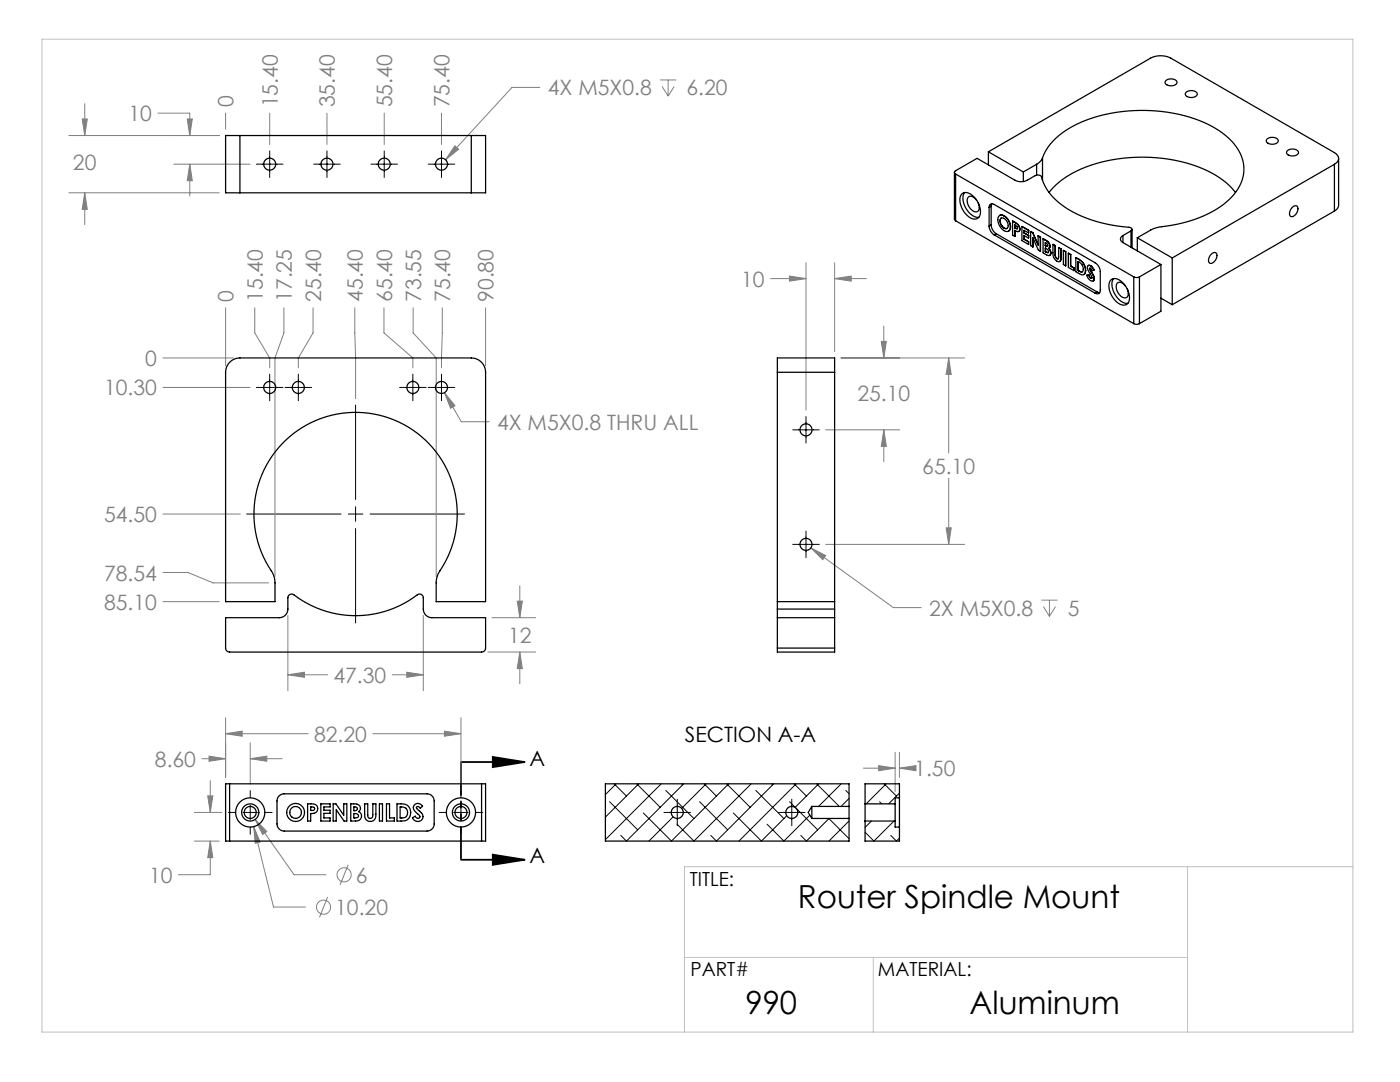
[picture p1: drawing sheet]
<svg xmlns="http://www.w3.org/2000/svg" width="279mm" height="216mm" viewBox="0 0 279 216" stroke-linecap="round" stroke-linejoin="round" font-family="sans-serif">
<g fill="none" stroke="#808080" stroke-width=".2">
<path d="M107.7 17.4h-5.5l-13.3 14.5M131.7 16h3.3M132.1 17.2l1.2 2M133.3 16v3.2M134.6 17.2l-1.3 2M13.7 27h30.1M13.7 38.5h30.1M16.4 23.7h1l-.5 3.3zM16.9 20.7v6.3M16.9 38.5v6.3M16.9 38.5l.5 3.3h-1zM31.5 22.6h6.4v4.4"/>
<path d="M34.7 32.8h15.2M37.4 23.7h1l-.5 3.3zM37.9 32.8v6.3M37.9 32.8l.5 3.3h-1zM45 22.6v3.2M53.8 22.6v6.2M65.3 22.6v6.2M76.7 22.6v6.2M88.1 22.6v6.2M90.8 29.1l.7 .7-2.6 2.1zM153.8 55.6h7.1M157.6 55.1l3.3 .5-3.3 .5z"/>
<path d="M160.9 52.4v29.4M166.6 52.4v17.8M166.6 55.6h6.3M166.6 55.6l3.3-.5v1zM32.5 71.4h14.1M32.5 77.3h17.4M45 61.4v11.6M50.8 61.4v5l3 5v2M56.7 61.4v5l-1.8 5v43.6M62.5 61.4v5l-3 5v2M70.8 61.4l.2 18.2M76.6 61.4v5l5.8 5v2"/>
<path d="M82.4 61.4v5l4.7 5v43.6M88.3 61.4l-.2 12M88.7 78.4l2.1 2.6-.9 .5zM88.7 78.4l3.4 5.8h5.5M96.9 61.4v11.6M167.8 71.4h24.7M175.9 68.1h1l-.5 3.3zM176.4 65.1v6.3M189.3 71.4l.5 3.3h-1zM189.3 71.4v19M164.8 85.8h14.8M176.4 85.8v6.3"/>
<path d="M176.4 85.8l.5 3.3h-1zM189.3 95.4v13.2M32.5 102.6h15.5M32.5 114.2h5l5 2.1h11.1M103.2 120h1l-.5 3.3zM103.7 116.9v6.4M161.8 109.3l3 1.6-.6 .8zM161.8 109.3l16.5 11.9h5.5M164.8 108.6h27.7M188.8 105.3h1l-.5 3.3zM207.8 119.8h3.3M209.4 119.8v3.2"/>
<path d="M32.5 120.1h11.3M57.5 134.6l3.3-.5v1.1zM57.5 122.8v15M57.5 134.6h7.9M78.3 134.6h6.2M81.2 134.1l3.3 .5-3.3 .6zM84.5 122.8v15M97.4 130.1h9.5M98.2 123.3h8.7M103.7 130.1v6.4M103.7 130.1l.5 3.3h-1zM208.2 121l1.2 2"/>
<path d="M210.6 121l-1.2 2M40.3 151.4h4.7M41.5 158.8h1l-.5 3.3zM41.7 150.9l3.3 .5-3.3 .5zM42 155.8v6.3M45 143.2v11.9M45 146.4h16.5M45 146.4l3.3-.5v1zM49.9 148.2v8.3M49.9 151.4h6.4M49.9 151.4l3.3-.5v1zM74.4 146.4h17.6"/>
<path d="M88.7 145.9l3.3 .5-3.3 .5zM92 143.2v13.3M172.3 153.3h6.3M175.3 152.8l3.3 .5-3.3 .5zM178.6 150.1v7.8M179.5 150.1v5M179.5 153.3h1.8M179.5 153.3l3.3-.5v1zM38.8 167.8h5M38.8 162.1h5.5M42 167.8l.5 3.3h-1zM42 167.8v6.7h-6.4"/>
<path d="M50.6 164.9l4 16.1h6.3M50.6 164.9l1.3 3.1-1 .3zM50.9 163.5l7.8 11h6.3M50.9 163.5l2.3 2.4-.8 .6zM65.4 179l-1.6 4M69.5 172.5l-1.6 4.1"/>
<circle cx="68.7" cy="174.6" r="1.41"/>
<circle cx="64.6" cy="181" r="1.41"/>
</g>
<path d="M92 152.1h12.7M98.3 151l6.4 1.1-6.4 1zM92 171.6h12.7M98.3 170.5l6.4 1.1-6.4 1z" fill="none" stroke="#000" stroke-width=".35"/>
<g fill="none" stroke="#000" stroke-width=".2">
<path d="M51.2 32.8h5.3M53.8 30.1v5.3M62.6 32.8h5.3M65.3 30.1v5.3M74 32.8h5.3M76.7 30.1v5.3M85.5 32.8h5.3M88.1 30.1v5.3M51.2 77.3h5.3M53.8 74.7v5.3M56.9 77.3h5.3M59.5 74.7v5.3"/>
<path d="M79.7 77.3h5.3M82.4 74.7v5.3M85.5 77.3h5.3M88.1 74.7v5.3M71 80.8v18.9M158.2 85.8h5.3M160.9 83.1v5.3M49.2 102.6h18.9M69.5 102.6h2.9M71 101.1v2.9M71 105.5v18.8M73.9 102.6h18.8"/>
<path d="M158.2 108.6h5.3M160.9 106v5.3M49.9 157.7v1.5M92 157.7v1.5M135.2 159.5v5.3M158 159.5v5.3M45.6 162.1h1.4M48.5 162.1h2.9M49.9 160.7v2.9M49.9 165v1.5M52.8 162.1h1.5M87.6 162.1h1.5"/>
<path d="M90.5 162.1h2.9M92 160.7v2.9M92 165v1.5M94.9 162.1h1.5M132.5 162.1h5.3M155.4 162.1h5.3"/>
</g>
<path d="M92 171.6v-19.5" fill="none" stroke="#000" stroke-width=".35" stroke-dasharray="6.3 1.3 1.3 1.3 1.3 1.3" stroke-dashoffset="-.2"/>
<path d="M8.4 7.8h261.6v198.1h-261.6zM237 172.9v33M270 172.9h-133.4v33M136.6 191h100.4M174.3 191v14.9" fill="none" stroke="#c0c0c0" stroke-width=".2"/>
<path d="M98.3 170.5l6.4 1.1-6.4 1zM98.3 151l6.4 1.1-6.4 1z" fill="#000"/>
<path d="M103.7 130.1l.5 3.3h-1zM103.2 120h1l-.5 3.3zM81.2 134.1l3.3 .5-3.3 .6zM57.5 134.6l3.3-.5v1.1zM88.7 78.4l1.2 3.1 .9-.5zM41.7 150.9l3.3 .5-3.3 .5zM49.9 151.4l3.3-.5v1zM45 146.4l3.3-.5v1zM88.7 145.9l3.3 .5-3.3 .5zM42 167.8l.5 3.3h-1zM41.5 158.8h1l-.5 3.3zM50.6 164.9l.3 3.4 1-.3zM50.9 163.5l1.5 3 .8-.6zM37.4 23.7h1l-.5 3.3zM37.9 32.8l.5 3.3h-1zM90.8 29.1l-1.9 2.8 2.6-2.1zM16.9 38.5l.5 3.3h-1zM16.4 23.7h1l-.5 3.3zM175.9 68.1h1l-.5 3.3zM176.4 85.8l.5 3.3h-1zM189.3 71.4l.5 3.3h-1zM188.8 105.3h1l-.5 3.3zM166.6 55.6l3.3-.5v1zM157.6 55.1l3.3 .5-3.3 .5zM161.8 109.3l2.4 2.4 .6-.8zM179.5 153.3l3.3-.5v1zM175.3 152.8l3.3 .5-3.3 .5z" fill="#808080"/>
<g fill="none" stroke="#000" stroke-width=".25">
<path d="M232.7 16.1a1.49 1.49 0 0 1 2.2 .3 1.42 1.42 0 0 1-2.4 .1zM236.7 18.4a1.49 1.49 0 0 1 2.2 .3 1.42 1.42 0 0 1-2.3 .2zM47.9 27h-2.9v11.5h2.9M47.9 38.5h46.2M47.9 27v11.5M47.9 27h46.2M94.1 27h2.8v11.5h-2.8M94.1 27v11.5M190.5 34.4v9.3l.2 .4M190.7 34.7a.34 .34 0 0 1-.2-.3 .34 .34 0 0 1 .2-.3l4.3-2.5 7.6 4.4a2.68 2.68 0 0 0 2.4 0l1.6-1a.95 .95 0 0 1 1.3 .3 11.9 11.9 0 0 0 6.9 7.3 31.4 31.4 0 0 0 10.9 2.8l.2 .4-.2 .3M190.7 34.7l35.6 20.5M190.7 34.7v9.4"/>
<path d="M192 38.6a1.95 1.95 0 0 1 2.6 .9 3.5 3.5 0 0 1 .8 3.8 1.62 1.62 0 0 1-2.5-.4 3.7 3.7 0 0 1-1-4.1zM192.5 38.4a3.6 3.6 0 0 0 1.3 4.4l.8 .5 .7 .1M194.9 40a1.09 1.09 0 0 0-1.8-.5 2.18 2.18 0 0 0 1.9 2.7 1.23 1.23 0 0 0 .2-1.7M197.3 30.3l32.3-18.7a4.5 4.5 0 0 1 4.1 0l32.6 18.9a1.23 1.23 0 0 1 .8 1.1 1.23 1.23 0 0 1-.8 1.2M197.3 30.3l6.9 4M197.3 30.3v2.6M204.2 34.3v1.9M206.9 32.8l-2.7 1.5M206.9 32.8v2.1M208.1 31.5a13.1 13.1 0 0 1 7.6-7.1 32.3 32.3 0 0 1 26.2 .8 11 11 0 0 1 6.3 7.6 8.7 8.7 0 0 1-4.1 8 27.1 27.1 0 0 1-13.2 4.6l-1 .4-2.9 1.6M208.1 31.5a2.48 2.48 0 0 1-1.2 1.3M208.1 31.5v4.5"/>
<path d="M209.4 38.4a19.7 19.7 0 0 1 11.9-6.4 31.4 31.4 0 0 1 21.4 3l2 1.4 1.9 2M252.9 27.8a1.49 1.49 0 0 1 2.2 .3 1.42 1.42 0 0 1-2.4 .1zM256.9 30.1a1.49 1.49 0 0 1 2.2 .3 1.42 1.42 0 0 1-2.3 .1zM266.3 32.8l-32.4 18.7M266.3 32.8v9.3M267.1 31.6v9.5l-.3 .6-.5 .4M190.7 44.1l35.6 20.5M197.4 41.4a.62 .62 0 0 1 .3-.7 .62 .62 0 0 1 .7 .1l20.2 11.6a2.23 2.23 0 0 1 1 1.8v3.7a.62 .62 0 0 1-.3 .7 .62 .62 0 0 1-.7-.1M197.4 45.1a2.23 2.23 0 0 0 1 1.8M197.4 41.4v3.7M197.8 44.9a2.23 2.23 0 0 0 1 1.7M197.8 41.1v3.8"/>
<path d="M197.8 41.1l-.4 .3M197.8 44.9l-.4 .2M197.9 40.7l-.1 .4M198.4 46.9l20.2 11.6M198.8 46.6l20.2 11.7M198.8 46.6l-.4 .3M199.5 43h.1M199.5 43l.4-.1 .5 .2M199.6 44.1l.3 .9M199.6 44.1v-.3a.48 .48 0 0 1 .8-.2l.7 .8a.7 .7 0 0 1 .2 .8 .7 .7 0 0 1-.7 .4l-.2-.1M199.6 44.1h.1M199.8 43.5l-.2 .6"/>
<path d="M199.9 45l.5 .5M199.9 45h.1M200.4 43.1a2.79 2.79 0 0 1 1.2 2.2M200.4 43.1a.84 .84 0 0 0-1.1 0 .84 .84 0 0 0-.1 1.1 2.1 2.1 0 0 0 2 2l.4-.5v-.4M200.4 43.1a2.8 2.8 0 0 1 1.3 2.2M200.4 43.1h.1M200.4 45.5l.6 .1M200.4 45.5h.1M201.7 45.3a.81 .81 0 0 1-.4 .8M201.7 45.3h-.1M202.1 44.1l.5 .3M202.1 44.1v2.8l.4 .3"/>
<path d="M202.5 45.5v-.6a.54 .54 0 0 1 .5 .8l-.3-.2M202.5 45.5h.2M202.6 45.4l.1 .1M202.6 44.9v.5M202.6 46l-.1 1.2M202.6 45.4l-.1 .1M202.6 44.4l.7 .6 .2 .8M202.6 44.4l.7 .6 .3 .7M202.6 44.4h.1M202.7 45.5l.4 .1M202.7 45.5h.1M203.5 45.8v.2l-.3 .2-.7-.2v1.2"/>
<path d="M203.6 45.7l-.3 .5M203.6 45.7l-.1 .1M203.9 45.2l1.4 .7M203.9 45.2l1.4 .8M203.9 45.2v2.8l1.4 .8M204.4 46.5l.9 .5M204.4 47.8l.9 .5M204.4 47.7l.9 .5M204.4 46v.5M204.4 47v.7M204.4 47.7v.1M205.3 46.5l-.9-.5v.5"/>
<path d="M205.3 46v.5M205.3 48.3v.5M205.3 47.5l-.9-.5v.8M205.3 45.9v.6M205.3 47v.5M205.3 48.2v.6M205.3 45.9v.1M205.3 48.2v.1M205.7 46.2l.4 .2M205.7 46.2v2.8l.4 .3M205.7 46.2h.1M206.1 46.4l1.1 2.5v-1.8"/>
<path d="M206.1 46.4l1.1 2.4M206.1 46.4h.1M206.1 49.3v-1.9l1.1 2.5 .4 .2M206.2 47.5l-.1 1.8M207.2 47.1l.5 .2M207.2 47.1l.4 .2M207.6 47.3v2.8M207.7 47.3l-.1 2.8M207.7 47.3h-.1M208.2 47.6v2.8l1.2 .6 .3-.2v-.3M208.2 47.6l.4 .2M208.2 47.6l.4 .3"/>
<path d="M208.6 47.9l.5 .3M208.6 47.8l.5 .4M208.6 47.8v.1M208.6 50.2v-.7a.65 .65 0 0 1 .5 .9l-.4-.1M208.6 49v-.6a.52 .52 0 0 1 .4 .8l-.3-.1M208.6 50.2l.1 .1M208.6 49l.1 .1M208.7 50.2h.1M208.7 49l.1 .1M208.7 48.4v.6M208.7 49.5v.7M208.7 49h-.1"/>
<path d="M208.7 50.2h-.1M208.8 49.1h.3M208.8 49.1h-.1M208.8 50.2l.4 .2M208.8 50.2l-.1 .1M209.1 48.2l.3 .5 .1 .5M209.1 48.2l.4 .5 .1 .4M209.1 48.2h.1M209.5 49.2l-.2 .4 .4 .9M209.6 49.1l-.3 .4 .4 1M209.6 49.1l-.1 .1M209.7 50.5l-.2 .5"/>
<path d="M209.7 50.5h.1M210.1 48.8v1.6a1.44 1.44 0 0 0 1.4 1.8l.2-.8M210.1 48.8l.5 .2M210.6 50.9v.4l.3 .3M210.6 49v1.9M210.6 50.8l.1 .5 .3 .3M210.6 49v1.8M210.6 50.8v.1M210.6 49h.1M211 51.6h.2M211 51.6h-.1M211.3 49.4v2l-.1 .2h-.3"/>
<path d="M211.3 49.4l.5 .3M211.3 49.4l.4 .3M211.5 52.2h.1M211.7 49.7v1.7M211.8 51.3l-.1 .7-.2 .2M211.8 49.7h-.1M211.8 49.7v1.6M211.8 51.3l-.1 .1M212.2 50l.5 .2M212.2 50v2.8l.5 .2M212.7 50.2v2.8M212.7 50.2h.1"/>
<path d="M213.2 50.6l.5 .2M213.2 50.6l.4 .2M213.2 50.6v2.8l1.1 .6M213.6 53.1l.7 .4M213.6 50.8v2.3M213.7 53.1l.7 .4M213.7 50.8v2.3M213.7 53.1h-.1M213.7 50.8h-.1M214.3 53.5v.5M214.4 53.5l-.1 .5M214.4 53.5h-.1"/>
<path d="M214.7 51.4v2.8l.6 .3a.75 .75 0 0 0 .9 .3 .75 .75 0 0 0 .4-.8M214.7 51.4l.6 .3M215.1 54v-1.8a1.51 1.51 0 0 1 .9 2l-.6-.1M215.1 54l.3 .1M215.2 53.9l.2 .2M215.2 52.2v1.7M215.2 53.9l-.1 .1M215.3 51.7l.5 .4 .5 .7 .3 1.2M215.3 51.7l.6 .4 .5 .7 .3 1.1M215.3 51.7h.1M215.4 54.1l.6 .1M215.4 54.1h.1"/>
<path d="M216.3 54.8h.1M216.7 53.9l-.1 .5-.3 .4M216.7 53.9l-.1 .1M216.9 54.9l.2 .6a.9 .9 0 0 0 1.2 .5l.1-.4M216.9 54.9h.1M217.2 53h.5M217.3 54.9l.4 .6M217.3 54.9h-.4M217.3 54.9h.1M217.4 53.6l.2-.1 .4 .5 .3-.1M217.4 53.6l.1 .2M217.5 53.6v.1"/>
<path d="M217.5 53.8l.3 .5M217.5 53.6h-.1M217.5 53.7l.3 .6M217.5 53.7v.1M217.5 53.5v.1M217.6 53h-.2a.36 .36 0 0 0-.4 .4l.2 .6 .7 1.2v.3h-.2M217.6 53l.7 .9M217.7 53l.6 .9M217.7 53h-.1M217.7 55.5h.2M217.7 55.5h.1M217.8 54.3l.3 .5"/>
<path d="M217.8 54.3l.4 .5M217.8 54.3h.1M218.1 54.8l.3 .8M218.2 54.8l.2 .8M218.2 54.8h-.1M218.4 55.6l-.2 .5M218.4 55.6h.1M219 58.3l.5 .1M219 58.3l-.4 .2M221.8 55.8a1.95 1.95 0 0 1 2.5 .9 3.5 3.5 0 0 1 .8 3.8 1.62 1.62 0 0 1-2.4-.4 3.7 3.7 0 0 1-1.1-4.1zM222.2 55.6a3.6 3.6 0 0 0 1.3 4.4l.9 .5h.7M224.1 47a.74 .74 0 0 0-.5 .7 .74 .74 0 0 0 .5 .7"/>
<path d="M224.1 48.4l7.6 4.4M224.1 47v1.4M224.7 57.1a1.09 1.09 0 0 0-1.8-.5 2.19 2.19 0 0 0 1.8 2.8 1.23 1.23 0 0 0 .3-1.7M225.7 46.1l-1.6 .9M225.7 46.1v3.2M225.9 45.8v3.7M226.3 55.2l.5 .2 .6-.2M226.3 55.2v9.4M227 47.4v2.7M227 47.4l6.9 4.1M227.4 55.2v9.4M231.7 59.5l2.2 1.3"/>
<path d="M231.7 52.8l-4.3 2.4M231.7 52.8v9.3l-4.3 2.5M233.9 51.5v9.3M241.7 50.7a.65 .65 0 0 1 1-.2 .65 .65 0 0 1 .1 .9 1.08 1.08 0 0 1-1.5 1 1.49 1.49 0 0 1 .4-1.7zM257.9 41.4a.65 .65 0 0 1 .9-.3 .65 .65 0 0 1 .2 1 1.08 1.08 0 0 1-1.5 1 1.49 1.49 0 0 1 .4-1.7zM266.3 42.1l-32.4 18.7M45.7 72.4l1-.7 1.2-.3h46.2a2.86 2.86 0 0 1 2.8 2.9v45.8h-9.8v-3.8a4.3 4.3 0 0 1 .7-2.4 20.3 20.3 0 0 0-17.2-31.6 20.3 20.3 0 0 0-16.1 32.2l.4 1.5v4.1h-9.9v-45.8l.1-.8zM155.1 74.3v-2.9h11.5v2.9M155.1 74.3v47.2M155.1 74.3h11.5M166.6 74.3v47.2M226.3 64.6l.5 .1 .6-.1"/>
<path d="M45 123.3h10.7a1.71 1.71 0 0 0 1.8-1.8v-2.2a.74 .74 0 0 1 .4-.7 .74 .74 0 0 1 .7 .1 20.4 20.4 0 0 0 24.9-.1h.6l.4 .5v2.4a1.71 1.71 0 0 0 1.7 1.8h10.7v6a.8 .8 0 0 1-.8 .8h-50.3a.8 .8 0 0 1-.8-.8zM155.1 129.3v.8h11.5v-.8M155.1 121.5v1.8M155.1 120.1h11.5M155.1 123.3h11.5M155.1 123.3v6M155.1 129.3h11.5M155.1 121.5h11.5M166.6 121.5v1.8M166.6 123.3v6M45.8 156.4h-.8v11.4h.8M45.8 156.4v11.4"/>
<path d="M45.8 156.4h50.3M55.7 158.8l.5-.3 .5-.1h28.5a1.43 1.43 0 0 1 1.5 1.4v4.6a1.43 1.43 0 0 1-1.5 1.4h-28.5a1.43 1.43 0 0 1-1.4-1.4v-4.6l.1-.5zM96.1 156.4h.8v11.4h-.8M96.1 156.4v11.4M179.5 159.2v5.8M179.5 159.2v-2.8h-6.9v4M179.5 159.2h-.9v1.2M45.8 167.8h50.3M61.4 160.4h.7a1.03 1.03 0 0 1 1.3 1 1.03 1.03 0 0 1-1.4 .9v1.5h-.6zM62 161l.6 .1a.38 .38 0 0 1 .1 .5 .38 .38 0 0 1-.5 .1h-.2zM64 160.4h1.9v.6h-1.3v.7h1.3v.6h-1.3v.9h1.3v.6h-1.9zM66.5 160.4h.5l1.6 2.3v-2.3h.6v3.4h-.5l-1.6-2.2v2.2h-.6z"/>
<path d="M70 160.4h.6a.97 .97 0 0 1 1 .2 .97 .97 0 0 1 .2 1.1l-.2 .3a.99 .99 0 0 1 .5 1.2 .99 .99 0 0 1-1.1 .6h-1zM70.6 162.3a.59 .59 0 0 1 .7 .1 .59 .59 0 0 1 .2 .6l-.9 .2zM70.6 161a.45 .45 0 0 1 .7 .4 .45 .45 0 0 1-.7 .4zM72.8 160.4h.6v2.2a.54 .54 0 0 0 .6 .7 .54 .54 0 0 0 .4-.8v-2.1h.6v2a1.16 1.16 0 0 1-1.1 1.5 1.16 1.16 0 0 1-1.1-1.5zM75.7 160.4h.6v3.4h-.6zM77.1 160.4h.6v2.8h1v.6h-1.6zM79.2 160.4h.8a1.73 1.73 0 0 1 2 1.7 1.73 1.73 0 0 1-2 1.7h-.8zM79.9 161a1.15 1.15 0 0 1 1.4 1.1 1.15 1.15 0 0 1-1.4 1.1zM82.8 160.5a1.04 1.04 0 0 1 1.5 .4l-.4 .4-.3-.3a.28 .28 0 0 0-.3-.1 .28 .28 0 0 0-.1 .4 2.21 2.21 0 0 1 1.2 1.9 1.11 1.11 0 0 1-1.1 .7 1.11 1.11 0 0 1-1-.7l.6-.3a.45 .45 0 0 0 .4 .4 .45 .45 0 0 0 .4-.5l-.3-.4a1.17 1.17 0 0 1-.6-1.9zM162 160.9v2.4M162 160.9h7.4M162 160.9l-.7 1.2 .7 1.2"/>
<path d="M162 163.3h7.4M169.4 160.9v2.4M169.4 160.9v-4.5h-48.6v11.4h48.6v-4.5M172.6 160.4v3.4M172.6 163.8v4h6.9v-2.8M172.6 160.4h6M172.6 163.8h6M178.6 160.4v3.4M178.6 163.8v1.2h.9"/>
<circle cx="53.8" cy="32.8" r=".06"/>
<circle cx="53.8" cy="32.8" r="1.2"/>
<circle cx="65.3" cy="32.8" r="1.2"/>
<circle cx="76.7" cy="32.8" r="1.2"/>
<circle cx="88.1" cy="32.8" r=".06"/>
<circle cx="88.1" cy="32.8" r="1.2"/>
<circle cx="53.8" cy="77.3" r="1.2"/>
<circle cx="59.5" cy="77.3" r="1.2"/>
<circle cx="82.4" cy="77.3" r="1.2"/>
<circle cx="88.1" cy="77.3" r="1.2"/>
<circle cx="160.9" cy="85.8" r="1.2"/>
<circle cx="160.9" cy="108.6" r="1.2"/>
<circle cx="49.9" cy="162.1" r="2.91"/>
<circle cx="49.9" cy="162.1" r="1.71"/>
<circle cx="49.9" cy="162.1" r="1.2"/>
<circle cx="59" cy="162.1" r="1.79"/>
<circle cx="59" cy="162.1" r="1.18"/>
<circle cx="92" cy="162.1" r="1.71"/>
<circle cx="92" cy="162.1" r="1.2"/>
<circle cx="92" cy="162.1" r="2.91"/>
<circle cx="135.2" cy="162.1" r="1.2"/>
<circle cx="158" cy="162.1" r="1.2"/>
</g>
<g fill="none" stroke="#000" stroke-width=".2">
<path d="M121.7 160l5.6 5.6M122.6 156.4l2.4 2.4M123 156.4l-2.2 2.2M127.1 156.4l4.7 4.7M127.5 156.4l-6.7 6.6M132 156.4l-11.2 11.1M132.9 157.7l5.6 5.6M136 156.4l.2 .2M136.4 156.4l-11.4 11.4-1.1-1.1M139.6 160l5.6 5.6M140.5 156.4l2.5 2.4M140.9 156.4l-4.9 4.9"/>
<path d="M145 156.4l4.7 4.7M145.4 156.4l-11.4 11.4-5.6-5.6M149.9 156.4l-11.4 11.4-3.4-3.3M150.8 157.7l5.7 5.6M154 156.4l.2 .2M154.4 156.4l-11.4 11.4-1.1-1.1M157.6 160l5.6 5.6M158.5 156.4l2.4 2.4M158.9 156.4l-11.4 11.4M163 156.4l4.5 4.5M163.4 156.4l-4.7 4.7M167.9 156.4l-4.5 4.5"/>
<path d="M168.8 157.7l.6 .7M169.4 159.3l-1.5 1.6M175.5 160l.5 .4M176.5 156.4l2.4 2.4M176.9 156.4l-4 4M179.5 158.2l-2.2 2.2M134.3 163l-4.8 4.8M146.3 162.2l5.7 5.6 5-5M161.6 162.7l-5.1 5.1-3.4-3.3M165.4 163.3l4 4.1M165.5 163.3l-4.6 4.5-1.1-1.1M169.4 163.8l-4 4"/>
<path d="M173.9 163.8l-1.3 1.3M177.8 166.7l1.1 1.1 .6-.6M178.4 163.8l-4 4-1.8-1.7"/>
</g>
<g font-size="6.3">
<text x="159.2" y="181.3">Router Spindle Mount</text>
<text x="148.8" y="202.3">990</text>
<text x="193.5" y="202.3">Aluminum</text>
</g>
<g font-size="4.2" fill="#808080">
<text x="46.6" y="21.4" transform="rotate(-90 46.6 21.4)">0</text>
<text x="55.4" y="21.4" transform="rotate(-90 55.4 21.4)">15.40</text>
<text x="66.9" y="21.4" transform="rotate(-90 66.9 21.4)">35.40</text>
<text x="78.3" y="21.4" transform="rotate(-90 78.3 21.4)">55.40</text>
<text x="89.7" y="21.4" transform="rotate(-90 89.7 21.4)">75.40</text>
<text x="109.3" y="19">4X M5X0.8</text>
<text x="137" y="19">6.20</text>
<text x="25.7" y="24.2">10</text>
<text x="14.6" y="33.8">20</text>
<text x="147.9" y="57.2">10</text>
<text x="46.6" y="60.3" transform="rotate(-90 46.6 60.3)">0</text>
<text x="52.4" y="60.3" transform="rotate(-90 52.4 60.3)">15.40</text>
<text x="58.3" y="60.3" transform="rotate(-90 58.3 60.3)">17.25</text>
<text x="64.1" y="60.3" transform="rotate(-90 64.1 60.3)">25.40</text>
<text x="72.4" y="60.3" transform="rotate(-90 72.4 60.3)">45.40</text>
<text x="78.2" y="60.3" transform="rotate(-90 78.2 60.3)">65.40</text>
<text x="84.1" y="60.3" transform="rotate(-90 84.1 60.3)">73.55</text>
<text x="89.9" y="60.3" transform="rotate(-90 89.9 60.3)">75.40</text>
<text x="98.5" y="60.3" transform="rotate(-90 98.5 60.3)">90.80</text>
<text x="29" y="73">0</text>
<text x="20.8" y="78.9">10.30</text>
<text x="171.1" y="80">25.10</text>
<text x="99.2" y="85.8">4X M5X0.8 THRU ALL</text>
<text x="184.1" y="94.5">65.10</text>
<text x="20.8" y="104.2">54.50</text>
<text x="20.8" y="115.8">78.54</text>
<text x="20.8" y="121.7">85.10</text>
<text x="185.4" y="122.8">2X M5X0.8</text>
<text x="213.1" y="122.8">5</text>
<text x="101.4" y="128.4">12</text>
<text x="66.5" y="136.2">47.30</text>
<text x="62.7" y="148">82.20</text>
<text x="30.9" y="153">8.60</text>
<text x="182.5" y="154.9">1.50</text>
<text x="29.7" y="176.1">10</text>
<text x="71" y="176.1">6</text>
<text x="66.9" y="182.6">10.20</text>
</g>
<g font-size="4.2">
<text x="136.7" y="148.1">SECTION A-A</text>
<text x="105.7" y="152.8">A</text>
<text x="105.7" y="172.3">A</text>
</g>
<g font-size="3.9">
<text x="137.7" y="176.8">TITLE:</text>
<text x="137.8" y="194.8">PART#</text>
<text x="175.2" y="194.8">MATERIAL:</text>
</g>
</svg>
